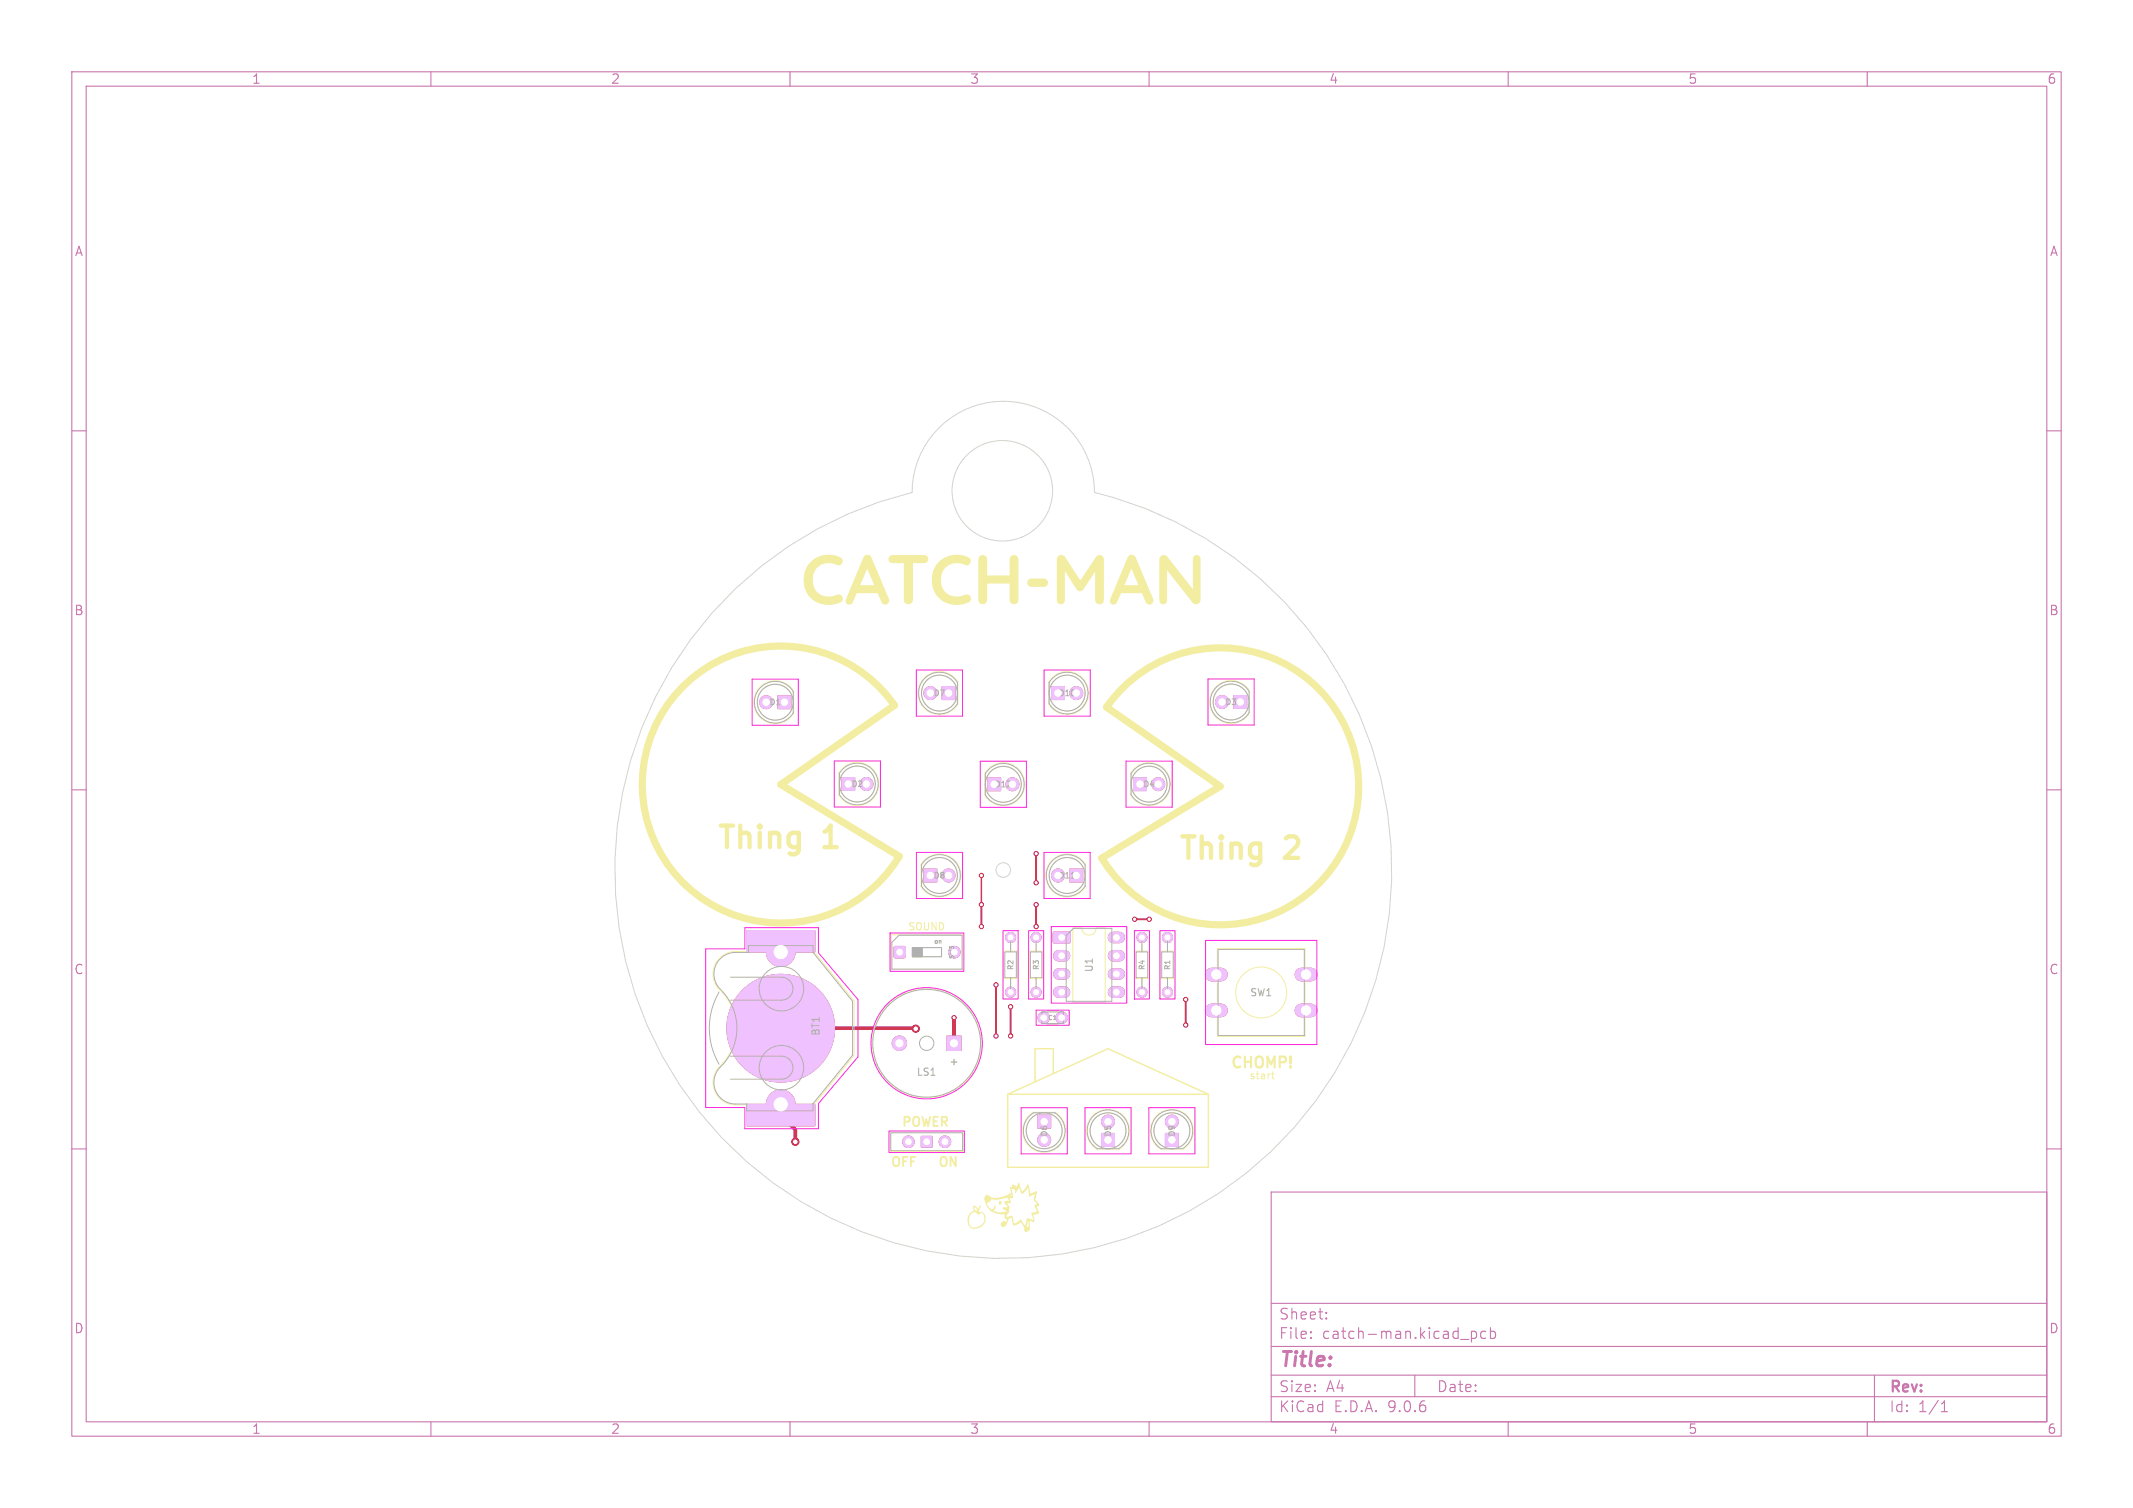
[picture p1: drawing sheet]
<svg xmlns="http://www.w3.org/2000/svg" width="297mm" height="210mm" viewBox="0 0 297 210" stroke-linecap="round" stroke-linejoin="round" font-family="sans-serif">
<g fill="none" stroke="#c872ab" stroke-width=".15">
<path d="M10 10h277v190h-277zM12 12h273v186h-273zM60 10v2M110 10v2M160 10v2M210 10v2M260 10v2M10 60h2M285 60h2M10 110h2M285 110h2M10 160h2"/>
<path d="M177 166h108v32h-108zM285 160h2M60 198v2M110 198v2M160 198v2M177 194.5h108M177 191.5h108M177 187.5h108M177 181.5h108M182.5 186.3h.1l-.1 .1M182.5 186.3v.1M182.5 185.5v.1"/>
<path d="M182.5 185.5h.1l-.1 .1M184.7 183.6v.1M184.7 183.6h-.1l.1 .1M184.7 182.8v.1M184.7 182.8h-.1l.1 .1M197 191.5v3M203.4 186.5h1.1M204.9 185.4v1.5M204.9 185.5l.4-.1 .3 .3v.4l-.1 .2-.2 .1-.4-.1M206.9 185.5l-.4-.1-.3 .3v.4l.1 .2 .2 .1 .4-.1M207.5 185.5l.5-.1 .2 .3v.4l-.1 .2-.1 .1-.5-.1M207.5 184.9v1.5"/>
<path d="M210 198v2M260 198v2M261 191.5v6.5M270.3 196.6h.9M270.3 195.5l.4-.4v1.5"/>
</g>
<g fill="#c83434" stroke="#c83434" stroke-width=".14">
<path d="M117.2 108.3h1.8v1.8h-1.8z"/>
<path d="M104 153.8h9.5v3h-9.5z"/>
<path d="M104 129.6h9.5v3h-9.5z"/>
<path d="M128.6 121h1.8v1.8h-1.8z"/>
<path d="M162.3 157.8h1.8v1.8h-1.8z"/>
<path d="M144.5 155.3h1.8v1.8h-1.8z"/>
<path d="M157.8 108.3h1.8v1.8h-1.8z"/>
<path d="M124.5 131.9l.2-.1 1.3 .1 .1 .2-.1 1.2-.2 .1-1.3-.1v-.1z"/>
<path d="M137.5 108.3h1.8v1.8h-1.8z"/>
<path d="M131.8 144.3h2v2h-2z"/>
<path d="M128.3 158.3h1.5v1.5h-1.5z"/>
<path d="M146.4 95.6h1.8v1.8h-1.8z"/>
<path d="M153.4 157.8h1.8v1.8h-1.8z"/>
<path d="M146.7 129.8h2.2l.1 .2v1.2l-.2 .2-2-.1-.2-.2z"/>
<path d="M131.2 95.6h1.8v1.8h-1.8z"/>
<path d="M108.3 96.9h1.8v1.8h-1.8z"/>
<path d="M171.8 96.9h1.8v1.8h-1.8z"/>
<path d="M149 121h1.8v1.8h-1.8z"/>
<circle cx="120.6" cy="109.2" r=".9"/>
<circle cx="108.7" cy="153.8" r="2"/>
<circle cx="108.7" cy="132.6" r="2"/>
<circle cx="108.7" cy="143.2" r="7.5"/>
<circle cx="132.1" cy="121.9" r=".9"/>
<circle cx="159" cy="138.2" r=".7"/>
<circle cx="159" cy="130.6" r=".7"/>
<circle cx="140.7" cy="130.6" r=".7"/>
<circle cx="140.7" cy="138.2" r=".7"/>
<circle cx="163.2" cy="156.2" r=".9"/>
<circle cx="145.3" cy="141.7" r=".8"/>
<circle cx="147.8" cy="141.7" r=".8"/>
<circle cx="145.4" cy="158.7" r=".9"/>
<circle cx="161.3" cy="109.2" r=".9"/>
<circle cx="132.9" cy="132.6" r=".8"/>
<circle cx="141" cy="109.2" r=".9"/>
<circle cx="125.2" cy="145.3" r="1"/>
<circle cx="131.6" cy="159" r=".8"/>
<circle cx="126.5" cy="159" r=".8"/>
<circle cx="149.9" cy="96.5" r=".9"/>
<circle cx="154.3" cy="156.2" r=".9"/>
<circle cx="129.5" cy="96.5" r=".9"/>
<circle cx="106.7" cy="97.8" r=".9"/>
<circle cx="162.6" cy="138.2" r=".7"/>
<circle cx="162.6" cy="130.6" r=".7"/>
<circle cx="170.2" cy="97.8" r=".9"/>
<circle cx="147.3" cy="121.9" r=".9"/>
<circle cx="144.3" cy="138.2" r=".7"/>
<circle cx="144.3" cy="130.6" r=".7"/>
<circle cx="110.7" cy="159" r=".51"/>
<circle cx="127.5" cy="143.3" r=".51"/>
<circle cx="136.7" cy="129" r=".3"/>
<circle cx="140.7" cy="144.3" r=".3"/>
<circle cx="136.7" cy="121.9" r=".3"/>
<circle cx="136.7" cy="126" r=".3"/>
<circle cx="140.7" cy="140.2" r=".3"/>
<circle cx="165.1" cy="142.7" r=".3"/>
<circle cx="158" cy="128" r=".3"/>
<circle cx="165.1" cy="139.2" r=".3"/>
<circle cx="160" cy="128" r=".3"/>
<circle cx="144.3" cy="118.9" r=".3"/>
<circle cx="144.3" cy="122.9" r=".3"/>
<circle cx="138.7" cy="137.2" r=".3"/>
<circle cx="138.7" cy="144.3" r=".3"/>
<circle cx="144.3" cy="129" r=".3"/>
<circle cx="144.3" cy="126" r=".3"/>
<circle cx="132.8" cy="141.7" r=".3"/>
</g>
<path d="M168.7 135.7h1.3M181.2 135.7h1.3M168.7 140.7h1.3M181.2 140.7h1.3" fill="none" stroke="#c83434" stroke-width="1.9"/>
<path d="M147.4 133.1h.8M147.4 135.6h.8M147.4 138.2h.8M155 133.1h.8M155 135.6h.8M155 138.2h.8M155 130.6h.8" fill="none" stroke="#c83434" stroke-width="1.6"/>
<path d="M108.7 155.3l2 2v1.7M108.7 143.2l18.8 .1M132.8 141.7v3.6" fill="none" stroke="#c83434" stroke-width=".51"/>
<path d="M144.3 118.9v4M136.7 126v3M138.7 137.2v7.1M144.3 126v3M158 128h2M165.1 139.2v3.5M140.7 140.2v4.1" fill="none" stroke="#c83434" stroke-width=".25"/>
<path d="M136.7 121.9v4.1" fill="none" stroke="#c83434" stroke-width=".2"/>
<g fill="none" stroke="#d0d2cd" stroke-width=".14">
<path d="M102.4 82a54.1 54.1 0 0 1 24.6-13.4 12.7 12.7 0 0 1 12.7-12.7 12.7 12.7 0 0 1 12.7 12.7 54.1 54.1 0 0 1 36.5 75 54.1 54.1 0 0 1-80.6 21.6 54.1 54.1 0 0 1-5.9-83.2z"/>
<circle cx="139.6" cy="68.3" r="7"/>
<circle cx="139.7" cy="121.2" r="1.02"/>
</g>
<path d="M140.3 152.4h28v10.2h-28zM140.3 152.4l14-6.4 14 6.4M146.7 149.5v-3.5h-2.6v4.7" fill="none" stroke="#f2eda1" stroke-width=".2"/>
<path d="M95.1 95.6a19.3 19.3 0 0 1 29.4 2.6l-15.8 11.1 16.5 10a19.3 19.3 0 0 1-28.4 5.1 19.3 19.3 0 0 1-1.7-28.8zM156 96.2a19.3 19.3 0 0 1 28.4 .6 19.3 19.3 0 0 1-3.1 28.3 19.3 19.3 0 0 1-27.9-5.6l16.5-10-15.8-11z" fill="none" stroke="#f2eda1" stroke-width="1"/>
<path d="M177.2 149.2v.9l.2 .1" fill="none" stroke="#f2eda1" stroke-width=".14"/>
<g fill="#f2eda1">
<path d="M112.7 78.4a3.6 3.6 0 0 1 4.5-.6 .59 .59 0 0 1 0 .7 .59 .59 0 0 1-.7 .1 2.28 2.28 0 0 0-2.5 .3 2.28 2.28 0 0 0-.8 2.4 2.27 2.27 0 0 0 3.4 1.5 .58 .58 0 0 1 .7 .4 .58 .58 0 0 1-.2 .7 3.5 3.5 0 0 1-4.3-.7 3.5 3.5 0 0 1-.4-4.3z"/>
<path d="M120.3 77.5a.61 .61 0 0 1 1 .1l2.5 5.8a.56 .56 0 0 1-.3 .8 .56 .56 0 0 1-.8-.4l-.5-1.2h-2.9l-.5 1.2a.53 .53 0 0 1-.7 .4 .53 .53 0 0 1-.3-.7l.8-2h3.1l-1-2.3-.9 2.3h-1.2z"/>
<path d="M123.9 77.5l.4-.2h4.4a.56 .56 0 0 1 .6 .6 .56 .56 0 0 1-.6 .5h-1.6v5.2a.64 .64 0 0 1-.6 .6 .64 .64 0 0 1-.7-.6v-5.2h-1.5a.56 .56 0 0 1-.5-.3 .56 .56 0 0 1 .1-.6z"/>
<path d="M130.5 78.4a3.6 3.6 0 0 1 4.6-.6 .59 .59 0 0 1 0 .7 .59 .59 0 0 1-.8 .1 2.28 2.28 0 0 0-2.5 .3 2.28 2.28 0 0 0-.7 2.4 2.27 2.27 0 0 0 3.4 1.5 .58 .58 0 0 1 .7 .4 .58 .58 0 0 1-.3 .7 3.5 3.5 0 0 1-4.2-.7 3.5 3.5 0 0 1-.5-4.3z"/>
<path d="M136.4 77.5a.61 .61 0 0 1 .7-.2 .61 .61 0 0 1 .4 .6v2.2h3.1v-2.2a.61 .61 0 0 1 .6-.6 .61 .61 0 0 1 .6 .6v5.7a.61 .61 0 0 1-.6 .6 .61 .61 0 0 1-.6-.6v-2.3h-3.1v2.3a.61 .61 0 0 1-.7 .6 .61 .61 0 0 1-.6-.6v-5.7z"/>
<path d="M143.2 80.7l.4-.1h1.7a.58 .58 0 0 1 .6 .6 .58 .58 0 0 1-.6 .5h-1.7a.58 .58 0 0 1-.5-.3 .58 .58 0 0 1 .1-.7z"/>
<path d="M147.3 77.5a.64 .64 0 0 1 1 0l2.1 3.3 2.2-3.3a.59 .59 0 0 1 .7-.2 .59 .59 0 0 1 .4 .6v5.7a.61 .61 0 0 1-.6 .6 .61 .61 0 0 1-.6-.6v-4l-1.6 2.5-.5 .2-.5-.2-1.6-2.6v4.1a.56 .56 0 0 1-.6 .6 .56 .56 0 0 1-.5-.6v-5.7z"/>
<path d="M157.1 77.5a.61 .61 0 0 1 1 .1l2.5 5.8a.56 .56 0 0 1-.3 .8 .56 .56 0 0 1-.8-.4l-.5-1.2h-2.9l-.5 1.2a.53 .53 0 0 1-.7 .4 .53 .53 0 0 1-.3-.7l.8-2h3.1l-1-2.3-.9 2.3h-1.2z"/>
<path d="M161.6 77.5a.66 .66 0 0 1 .9 0l3.6 4.6v-4.3a.53 .53 0 0 1 .5-.5 .53 .53 0 0 1 .6 .5v5.8a.62 .62 0 0 1-.4 .5 .62 .62 0 0 1-.7-.1l-3.6-4.6v4.2a.54 .54 0 0 1-.5 .6 .54 .54 0 0 1-.6-.6v-5.7z"/>
</g>
<g fill="none" stroke="#f2eda1" stroke-width=".14">
<path d="M117.3 107.1a2.99 2.99 0 0 1 4.4 .1 2.99 2.99 0 0 1-.6 4.4 2.99 2.99 0 0 1-4.3-.9v-3.1zM128.7 119.8a2.99 2.99 0 0 1 4.4 .2 2.99 2.99 0 0 1-.5 4.3 2.99 2.99 0 0 1-4.4-.8v-3.1zM100.2 137.9a7.4 7.4 0 0 1 .2 10.5M102.4 132.5h1.6M102.4 132.5a3.1 3.1 0 0 0-2.9 2 3.1 3.1 0 0 0 .7 3.4M113.5 132.7l5.4 6.7v7.6l-5.4 6.7M158.1 132.4h1.8v3.9h-1.8zM159 131.5v.9M159 136.3v.9M169.5 134.6v-2.5h12.2v2.5M169.5 136.9v2.6M181.7 136.9v2.6"/>
<path d="M100.4 148.4a3.1 3.1 0 0 0-.9 3.4 3.1 3.1 0 0 0 2.9 2.1M102.4 153.9h1.6M169.5 141.8v2.5h12.2v-2.5"/>
<circle cx="119.4" cy="109.2" r="2.5"/>
<circle cx="130.8" cy="121.9" r="2.5"/>
<circle cx="175.6" cy="138.2" r="3.6"/>
</g>
<g fill="#f2eda1">
<path d="M135.5 168a.45 .45 0 0 1 .7 .4l.2-.4 .2-.1-.3 .9a.67 .67 0 0 1 .9 .7 1.47 1.47 0 0 1-2 1.5 1.21 1.21 0 0 1-.5-1.1h.2a.86 .86 0 0 0 .4 1 .86 .86 0 0 0 1.1-.1 1.14 1.14 0 0 0 .3-1.9l-.5 .3a.56 .56 0 0 0-.5-.4 .56 .56 0 0 0-.5 .4l-.3 .7h-.2a1.35 1.35 0 0 1 .9-1.2l-.1-.4h.1l.1 .1 .3 .3v-.1l-.3-.5-.1 .2h-.1z"/>
<path d="M137.2 166.4h.3a1.74 1.74 0 0 0 1.9 .3l.6-.2h.8v-.1l-.2 .1h-.6l.8-.3-.2-.7h1h-1l.1-.2h.6h-.6h.4l-.2-.1v-.2h.3l.4 .2 .2-.5 .1 .1 .4 1.1 .3-.2 .5-.8 .1 .1 .3 1.2 .9-.3-.2 1.2 .5 .6v.3l-.3 .1 .3 .8-.8 .3 .1 .9-.6-.1v.9a.53 .53 0 0 1-.7 .6l-.2-.8h.4l.2 .2a.5 .5 0 0 0 .1-.8l-.3 .6h-.4l-.4-.5-.4 .3a.5 .5 0 0 1-.7 0l-.1-.9a.73 .73 0 0 0-.7 .8 .54 .54 0 0 1-.7 .4 .44 .44 0 0 1 0-.6 .44 .44 0 0 1 .6 0l.1-.3-.3-.2v-.3h.4l.6-.1 .3 1.1a1.26 1.26 0 0 0 .9-.6l.6 .8 .2-.6h.3h-.3l.1-.3 .9 .2-.3-1 .8-.2-.3-.8v-.1l.3-.1v-.1a.91 .91 0 0 1-.3-1.3l-.8 .3-.2-1.2-.4 .6-.4 .3-.4-.9-.1 .2-.5 .6v-.5l-.4-.1 .1 1.2-.4 .1 .1 .4v.2l-.5 .1 .4 .6a.44 .44 0 0 0-.1 .6l-.4 .6h-.2v-.3a3.4 3.4 0 0 1-2-.5l-.5-.6-.1-.4h.1l.3 .5 .4 .3 .2-.1 .2-.5 .1 .5-.2 .3 .2 .1a2.18 2.18 0 0 0 1.6 0l-.5-.3-.1-.2 .1-.1h.6l-.5-.6 .2-.3 .5 .1a.35 .35 0 0 0-.5-.5 4.8 4.8 0 0 1-2 .3l-.6 .5h-.2a1.04 1.04 0 0 1 0-1.2z"/>
<circle cx="139.3" cy="167.5" r=".26"/>
</g>
<g fill="none" stroke="#f2eda1" stroke-width=".14">
<path d="M105.8 95.7a2.99 2.99 0 0 1 4.7 .5v3.1a2.99 2.99 0 0 1-4.4 .9 2.99 2.99 0 0 1-.3-4.5zM128.7 94.4a2.99 2.99 0 0 1 4.7 .6v3.1a2.99 2.99 0 0 1-4.4 .8 2.99 2.99 0 0 1-.3-4.5zM146.5 94.4a2.99 2.99 0 0 1 4.4 .2 2.99 2.99 0 0 1-.6 4.3 2.99 2.99 0 0 1-4.3-.8v-3.1zM169.3 95.7a2.99 2.99 0 0 1 4.7 .5v3.1a2.99 2.99 0 0 1-4.4 .8 2.99 2.99 0 0 1-.3-4.4zM137.6 107.1a2.99 2.99 0 0 1 4.4 .2 2.99 2.99 0 0 1-.6 4.3 2.99 2.99 0 0 1-4.3-.8v-3.1zM146.4 119.8a2.99 2.99 0 0 1 4.8 .6v3.1a2.99 2.99 0 0 1-4.4 .8 2.99 2.99 0 0 1-.4-4.5zM157.9 107.1a2.99 2.99 0 0 1 4.4 .2 2.99 2.99 0 0 1-.6 4.3 2.99 2.99 0 0 1-4.3-.9v-3zM124.1 130.2h9.9v4.8h-9.9zM125.3 129.9h-1.4v1.4M127 132h4.1v1.2h-4.1zM128.4 132v1.2M139.8 132.4h1.8v3.9h-1.8z"/>
<path d="M140.7 131.5v.9M140.7 136.3v.9M143.4 132.4h1.8v3.9h-1.8zM144.3 131.5v.9M144.3 136.3v.9M149.4 129.2h1.2a1 1 0 0 0 1 1 1 1 0 0 0 1-1h1.3v10.3h-4.5zM161.6 132.4h1.9v3.9h-1.9zM162.6 131.5v.9M162.6 136.3v.9M123.9 157.6h10.2v2.8h-10.2zM143.2 155.4l.6-.5h3.1a2.99 2.99 0 0 1 .9 4.3 2.99 2.99 0 0 1-4.3 .6 2.99 2.99 0 0 1-.3-4.4zM145.8 140.8h1.5"/>
<path d="M145.8 142.7h1.5M152.2 155.4a2.99 2.99 0 0 1 4.4 .2 2.99 2.99 0 0 1-.8 4.4h-3.1a2.99 2.99 0 0 1-.5-4.6zM161.1 155.4a2.99 2.99 0 0 1 4.4 .2 2.99 2.99 0 0 1-.8 4.4h-3.1a2.99 2.99 0 0 1-.5-4.6z"/>
<circle cx="107.9" cy="97.8" r="2.5"/>
<circle cx="130.8" cy="96.5" r="2.5"/>
<circle cx="148.6" cy="96.5" r="2.5"/>
<circle cx="171.4" cy="97.8" r="2.5"/>
<circle cx="139.7" cy="109.2" r="2.5"/>
<circle cx="160" cy="109.2" r="2.5"/>
<circle cx="148.6" cy="121.9" r="2.5"/>
<circle cx="129" cy="145.3" r="7.6"/>
<circle cx="145.4" cy="157.5" r="2.5"/>
<circle cx="154.3" cy="157.5" r="2.5"/>
<circle cx="163.2" cy="157.5" r="2.5"/>
</g>
<path d="M127 132h1.4v1.2h-1.4z" fill="#f2eda1" stroke="#f2eda1" stroke-width=".14"/>
<g fill="#efc1ff" stroke="#efc1ff" stroke-width=".14">
<path d="M117.2 108.3h1.8v1.8h-1.8z"/>
<path d="M104 153.8h9.5v3h-9.5z"/>
<path d="M104 129.6h9.5v3h-9.5z"/>
<path d="M128.6 121h1.8v1.8h-1.8z"/>
<path d="M162.3 157.8h1.8v1.8h-1.8z"/>
<path d="M144.5 155.3h1.8v1.8h-1.8z"/>
<path d="M157.8 108.3h1.8v1.8h-1.8z"/>
<path d="M124.5 131.9l.2-.1 1.3 .1 .1 .2-.1 1.2-.2 .1-1.3-.1v-.1z"/>
<path d="M137.5 108.3h1.8v1.8h-1.8z"/>
<path d="M131.8 144.3h2v2h-2z"/>
<path d="M128.3 158.3h1.5v1.5h-1.5z"/>
<path d="M146.4 95.6h1.8v1.8h-1.8z"/>
<path d="M153.4 157.8h1.8v1.8h-1.8z"/>
<path d="M146.7 129.8h2.2l.1 .2v1.2l-.2 .2-2-.1-.2-.2z"/>
<path d="M131.2 95.6h1.8v1.8h-1.8z"/>
<path d="M108.3 96.9h1.8v1.8h-1.8z"/>
<path d="M171.8 96.9h1.8v1.8h-1.8z"/>
<path d="M149 121h1.8v1.8h-1.8z"/>
<circle cx="120.6" cy="109.2" r=".9"/>
<circle cx="108.7" cy="153.8" r="2"/>
<circle cx="108.7" cy="132.6" r="2"/>
<circle cx="108.7" cy="143.2" r="7.5"/>
<circle cx="132.1" cy="121.9" r=".9"/>
<circle cx="159" cy="138.2" r=".7"/>
<circle cx="159" cy="130.6" r=".7"/>
<circle cx="140.7" cy="130.6" r=".7"/>
<circle cx="140.7" cy="138.2" r=".7"/>
<circle cx="163.2" cy="156.2" r=".9"/>
<circle cx="145.3" cy="141.7" r=".8"/>
<circle cx="147.8" cy="141.7" r=".8"/>
<circle cx="145.4" cy="158.7" r=".9"/>
<circle cx="161.3" cy="109.2" r=".9"/>
<circle cx="132.9" cy="132.6" r=".8"/>
<circle cx="141" cy="109.2" r=".9"/>
<circle cx="125.2" cy="145.3" r="1"/>
<circle cx="131.6" cy="159" r=".8"/>
<circle cx="126.5" cy="159" r=".8"/>
<circle cx="149.9" cy="96.5" r=".9"/>
<circle cx="154.3" cy="156.2" r=".9"/>
<circle cx="129.5" cy="96.5" r=".9"/>
<circle cx="106.7" cy="97.8" r=".9"/>
<circle cx="162.6" cy="138.2" r=".7"/>
<circle cx="162.6" cy="130.6" r=".7"/>
<circle cx="170.2" cy="97.8" r=".9"/>
<circle cx="147.3" cy="121.9" r=".9"/>
<circle cx="144.3" cy="138.2" r=".7"/>
<circle cx="144.3" cy="130.6" r=".7"/>
</g>
<path d="M168.7 135.7h1.3M181.2 135.7h1.3M168.7 140.7h1.3M181.2 140.7h1.3" fill="none" stroke="#efc1ff" stroke-width="1.9"/>
<path d="M147.4 133.1h.8M147.4 135.6h.8M147.4 138.2h.8M155 133.1h.8M155 135.6h.8M155 138.2h.8M155 130.6h.8" fill="none" stroke="#efc1ff" stroke-width="1.6"/>
<g fill="none" stroke="#ff26e2" stroke-width=".14">
<path d="M104.7 94.6h6.5v6.4h-6.5zM127.6 93.3h6.4v6.4h-6.4zM145.4 93.3h6.4v6.4h-6.4zM168.2 94.6h6.4v6.4h-6.4zM116.2 106h6.4v6.4h-6.4zM127.6 118.7h6.4v6.4h-6.4zM136.5 106h6.4v6.4h-6.4zM145.4 118.7h6.4v6.4h-6.4zM156.8 106h6.4v6.4h-6.4zM98.3 132.1h5.4v-2.9h10.3v3.5l5.5 6.5v8l-5.5 6.5v3.5h-10.3v-3h-5.4zM123.9 129.9h10.3v5.4h-10.3zM139.7 129.6h2.1v9.5h-2.1z"/>
<path d="M143.2 129.6h2.1v9.5h-2.1zM146.4 129h10.5v10.7h-10.5zM158 129.6h2.1v9.5h-2.1zM161.5 129.6h2.1v9.5h-2.1zM167.9 131h15.5v14.5h-15.5zM123.8 157.5h10.5v3h-10.5zM142.2 154.3h6.4v6.4h-6.4zM144.3 140.7h4.6v2.1h-4.6zM151.1 154.3h6.4v6.4h-6.4zM160 154.3h6.4v6.4h-6.4z"/>
<circle cx="129" cy="145.3" r="7.7"/>
</g>
<g fill="none" stroke="#afafaf" stroke-width=".14">
<path d="M105.9 95.8a2.9 2.9 0 0 1 4.6 .5v3a2.9 2.9 0 0 1-4.3 .8 2.9 2.9 0 0 1-.3-4.3zM128.7 94.5a2.9 2.9 0 0 1 4.6 .6v2.9a2.9 2.9 0 0 1-4.3 .8 2.9 2.9 0 0 1-.3-4.3zM146.5 94.5a2.9 2.9 0 0 1 4.3 .1 2.9 2.9 0 0 1-.5 4.3 2.9 2.9 0 0 1-4.2-.9v-2.9zM169.4 95.7a2.9 2.9 0 0 1 4.5 .6v2.9a2.9 2.9 0 0 1-4.2 .9 2.9 2.9 0 0 1-.3-4.4zM117.3 107.1a2.9 2.9 0 0 1 4.3 .2 2.9 2.9 0 0 1-.5 4.2 2.9 2.9 0 0 1-4.2-.8v-3zM128.7 119.9a2.9 2.9 0 0 1 4.3 .1 2.9 2.9 0 0 1-.5 4.3 2.9 2.9 0 0 1-4.2-.9v-2.9zM137.6 107.2a2.9 2.9 0 0 1 4.3 .1 2.9 2.9 0 0 1-.5 4.3 2.9 2.9 0 0 1-4.2-.9v-2.9zM146.5 119.9a2.9 2.9 0 0 1 4.6 .6v2.9a2.9 2.9 0 0 1-4.3 .8 2.9 2.9 0 0 1-.3-4.3zM157.9 107.2a2.9 2.9 0 0 1 4.3 .1 2.9 2.9 0 0 1-.5 4.3 2.9 2.9 0 0 1-4.2-.9v-3zM100.1 138.2a10 10 0 0 0 0 10M100.3 137.8a3 3 0 0 1-.7-3.3 3 3 0 0 1 2.8-1.9h1.8v-.9h9v.9l5.5 6.8v7.5l-5.5 6.8v1h-9.2v-1h-1.6M100.4 137.8a7.5 7.5 0 0 1-.3 11 3 3 0 0 0-.4 3.2 3 3 0 0 0 2.7 1.7"/>
<path d="M101.7 136.1h7.1a1.6 1.6 0 0 1 1.6 1.6 1.6 1.6 0 0 1-1.6 1.6h-7.1M125.2 130.2h8.8v4.8h-9.8v-3.8zM127 132h4.1v1.2h-4.1zM128.4 132v1.2M139.9 132.6h1.6v3.6h-1.6zM140.7 130.6v2M140.7 136.2v2M143.5 132.6h1.6v3.6h-1.6zM144.3 130.6v2M144.3 136.2v2M149.1 122.3h.5M149.5 129.3h5.3v10.1h-6.3v-9.1z"/>
<path d="M158.2 132.6h1.6v3.6h-1.6zM159 130.6v2M159 136.2v2M161.8 132.6h1.6v3.6h-1.6zM162.6 130.6v2M162.6 136.2v2M169.6 132.2h12v12h-12zM101.7 147.1h7.1a1.6 1.6 0 0 1 1.6 1.6 1.6 1.6 0 0 1-1.6 1.6h-7.1M124 157.8h10v2.5h-10zM143.3 155.4l.6-.4h3a2.9 2.9 0 0 1 .9 4.1 2.9 2.9 0 0 1-4.3 .6 2.9 2.9 0 0 1-.2-4.3zM145.1 140.9h3v1.6h-3zM152.2 155.4a2.9 2.9 0 0 1 4.4 .3 2.9 2.9 0 0 1-.8 4.3h-3a2.9 2.9 0 0 1-.6-4.6z"/>
<path d="M161.1 155.4a2.9 2.9 0 0 1 4.4 .3 2.9 2.9 0 0 1-.9 4.3h-2.9a2.9 2.9 0 0 1-.6-4.6z"/>
<circle cx="107.9" cy="97.8" r="2.5"/>
<circle cx="130.8" cy="96.5" r="2.5"/>
<circle cx="148.6" cy="96.5" r="2.5"/>
<circle cx="171.4" cy="97.8" r="2.5"/>
<circle cx="119.4" cy="109.2" r="2.5"/>
<circle cx="139.7" cy="109.2" r="2.5"/>
<circle cx="160" cy="109.2" r="2.5"/>
<circle cx="108.8" cy="137.7" r="3.1"/>
<circle cx="130.8" cy="121.9" r="2.5"/>
<circle cx="148.6" cy="121.9" r="2.5"/>
<circle cx="108.8" cy="148.7" r="3.1"/>
<circle cx="129" cy="145.3" r="7.5"/>
<circle cx="129" cy="145.3" r="1"/>
<circle cx="145.4" cy="157.5" r="2.5"/>
<circle cx="154.3" cy="157.5" r="2.5"/>
<circle cx="163.2" cy="157.5" r="2.5"/>
</g>
<path d="M127 132h1.4v1.2h-1.4z" fill="#afafaf" stroke="#afafaf" stroke-width=".14"/>
<g fill="#fff" stroke="#fff" stroke-width=".14">
<circle cx="110.7" cy="159" r=".25"/>
<circle cx="127.5" cy="143.3" r=".25"/>
<circle cx="136.7" cy="129" r=".15"/>
<circle cx="140.7" cy="144.3" r=".15"/>
<circle cx="136.7" cy="121.9" r=".15"/>
<circle cx="136.7" cy="126" r=".15"/>
<circle cx="140.7" cy="140.2" r=".15"/>
<circle cx="165.1" cy="142.7" r=".15"/>
<circle cx="158" cy="128" r=".15"/>
<circle cx="165.1" cy="139.2" r=".15"/>
<circle cx="160" cy="128" r=".15"/>
<circle cx="144.3" cy="118.9" r=".15"/>
<circle cx="144.3" cy="122.9" r=".15"/>
<circle cx="138.7" cy="137.2" r=".15"/>
<circle cx="138.7" cy="144.3" r=".15"/>
<circle cx="144.3" cy="129" r=".15"/>
<circle cx="144.3" cy="126" r=".15"/>
<circle cx="132.8" cy="141.7" r=".15"/>
<circle cx="118.1" cy="109.2" r=".45"/>
<circle cx="120.6" cy="109.2" r=".45"/>
<circle cx="181.9" cy="140.7" r=".65"/>
<circle cx="169.4" cy="140.7" r=".65"/>
<circle cx="181.9" cy="135.7" r=".65"/>
<circle cx="169.4" cy="135.7" r=".65"/>
<circle cx="108.7" cy="153.8" r=".92"/>
<circle cx="108.7" cy="132.6" r=".92"/>
<circle cx="129.5" cy="121.9" r=".45"/>
<circle cx="132.1" cy="121.9" r=".45"/>
<circle cx="159" cy="138.2" r=".35"/>
<circle cx="159" cy="130.6" r=".35"/>
<circle cx="140.7" cy="130.6" r=".35"/>
<circle cx="140.7" cy="138.2" r=".35"/>
<circle cx="163.2" cy="158.7" r=".45"/>
<circle cx="163.2" cy="156.2" r=".45"/>
<circle cx="145.3" cy="141.7" r=".4"/>
<circle cx="147.8" cy="141.7" r=".4"/>
<circle cx="145.4" cy="156.2" r=".45"/>
<circle cx="145.4" cy="158.7" r=".45"/>
<circle cx="158.7" cy="109.2" r=".45"/>
<circle cx="161.3" cy="109.2" r=".45"/>
<circle cx="125.3" cy="132.6" r=".4"/>
<circle cx="132.9" cy="132.6" r=".4"/>
<circle cx="138.4" cy="109.2" r=".45"/>
<circle cx="141" cy="109.2" r=".45"/>
<circle cx="132.8" cy="145.3" r=".5"/>
<circle cx="125.2" cy="145.3" r=".5"/>
<circle cx="129" cy="159" r=".4"/>
<circle cx="131.6" cy="159" r=".4"/>
<circle cx="126.5" cy="159" r=".4"/>
<circle cx="147.3" cy="96.5" r=".45"/>
<circle cx="149.9" cy="96.5" r=".45"/>
<circle cx="154.3" cy="158.7" r=".45"/>
<circle cx="154.3" cy="156.2" r=".45"/>
<circle cx="147.8" cy="130.6" r=".4"/>
<circle cx="147.8" cy="133.1" r=".4"/>
<circle cx="147.8" cy="135.6" r=".4"/>
<circle cx="147.8" cy="138.2" r=".4"/>
<circle cx="155.4" cy="138.2" r=".4"/>
<circle cx="155.4" cy="135.6" r=".4"/>
<circle cx="155.4" cy="133.1" r=".4"/>
<circle cx="155.4" cy="130.6" r=".4"/>
<circle cx="132.1" cy="96.5" r=".45"/>
<circle cx="129.5" cy="96.5" r=".45"/>
<circle cx="109.2" cy="97.8" r=".45"/>
<circle cx="106.7" cy="97.8" r=".45"/>
<circle cx="162.6" cy="138.2" r=".35"/>
<circle cx="162.6" cy="130.6" r=".35"/>
<circle cx="172.7" cy="97.8" r=".45"/>
<circle cx="170.2" cy="97.8" r=".45"/>
<circle cx="149.9" cy="121.9" r=".45"/>
<circle cx="147.3" cy="121.9" r=".45"/>
<circle cx="144.3" cy="138.2" r=".35"/>
<circle cx="144.3" cy="130.6" r=".35"/>
</g>
<g font-size="4.2" fill="#f2eda1">
<text x="99.7" y="118.4">Thing</text>
<text x="115" y="118.4">1</text>
<text x="163.9" y="119.9">Thing</text>
<text x="179.3" y="119.9">2</text>
</g>
<text font-size="2.8" fill="#c872ab" x="178" y="190.9">Title:</text>
<text font-size="2.1" fill="#f2eda1" x="171.2" y="148.8">CHOMP!</text>
<g font-size="2.1" fill="#c872ab">
<text x="178" y="184">Sheet:</text>
<text x="178" y="186.7">File:</text>
<text x="184.1" y="186.7">catch-man.kicad_pcb</text>
<text x="178" y="196.9">KiCad</text>
<text x="178" y="194.1">Size:</text>
<text x="184.7" y="194.1">A4</text>
<text x="185.7" y="196.9">E.D.A.</text>
<text x="193.3" y="196.9">9.0.6</text>
<text x="200" y="194.1">Date:</text>
<text x="263" y="194.3">Rev:</text>
<text x="263" y="196.9">Id:</text>
<text x="267.1" y="196.9">1/1</text>
</g>
<g font-size="1.8" fill="#c872ab">
<text x="35" y="11.9">1</text>
<text x="85" y="11.9">2</text>
<text x="135" y="11.9">3</text>
<text x="185" y="11.9">4</text>
<text x="235" y="11.9">5</text>
<text x="285" y="11.9">6</text>
<text x="10.3" y="35.9">A</text>
<text x="285.4" y="35.9">A</text>
<text x="10.3" y="85.9">B</text>
<text x="285.3" y="85.9">B</text>
<text x="10.3" y="135.9">C</text>
<text x="285.3" y="135.9">C</text>
<text x="10.3" y="185.9">D</text>
<text x="285.3" y="185.9">D</text>
<text x="35" y="199.9">1</text>
<text x="85" y="199.9">2</text>
<text x="135" y="199.9">3</text>
<text x="185" y="199.9">4</text>
<text x="235" y="199.9">5</text>
<text x="285" y="199.9">6</text>
</g>
<g font-size="1.8" fill="#f2eda1">
<text x="125.5" y="157">POWER</text>
<text x="124" y="162.6">OFF</text>
<text x="130.6" y="162.6">ON</text>
</g>
<g font-size="1.4" fill="#f2eda1">
<text x="126.4" y="129.8">SOUND</text>
<text x="173.9" y="150.4">start</text>
</g>
<g font-size="1.4" fill="#afafaf">
<text x="152.4" y="135.5" transform="rotate(-90 152.4 135.5)">U1</text>
<text x="174" y="138.9">SW1</text>
<text x="114.3" y="144.3" transform="rotate(-90 114.3 144.3)">BT1</text>
<text x="132.1" y="148.6">+</text>
<text x="127.5" y="150">LS1</text>
</g>
<g font-size="1.1" fill="#afafaf">
<text x="107.1" y="98.4">D1</text>
<text x="129.9" y="97.1">D7</text>
<text x="147.3" y="97.1">D10</text>
<text x="170.5" y="98.3">D3</text>
<text x="118.5" y="109.8">D2</text>
<text x="138.4" y="109.8">D12</text>
<text x="159.1" y="109.8">D4</text>
<text x="129.9" y="122.5">D8</text>
<text x="147.3" y="122.5">D11</text>
<text x="146" y="158.4" transform="rotate(-90 146 158.4)">D6</text>
<text x="154.9" y="158.4" transform="rotate(-90 154.9 158.4)">D5</text>
<text x="163.8" y="158.4" transform="rotate(-90 163.8 158.4)">D9</text>
</g>
<g font-size="1" fill="#afafaf">
<text x="141.2" y="135.2" transform="rotate(-90 141.2 135.2)">R2</text>
<text x="144.8" y="135.2" transform="rotate(-90 144.8 135.2)">R3</text>
<text x="159.5" y="135.2" transform="rotate(-90 159.5 135.2)">R4</text>
<text x="163.1" y="135.2" transform="rotate(-90 163.1 135.2)">R1</text>
</g>
<g font-size=".8" fill="#afafaf">
<text x="130" y="131.5">on</text>
<text x="133" y="133.6" transform="rotate(-90 133 133.6)">SW3</text>
<text x="145.9" y="142.2">C1</text>
</g>
</svg>
